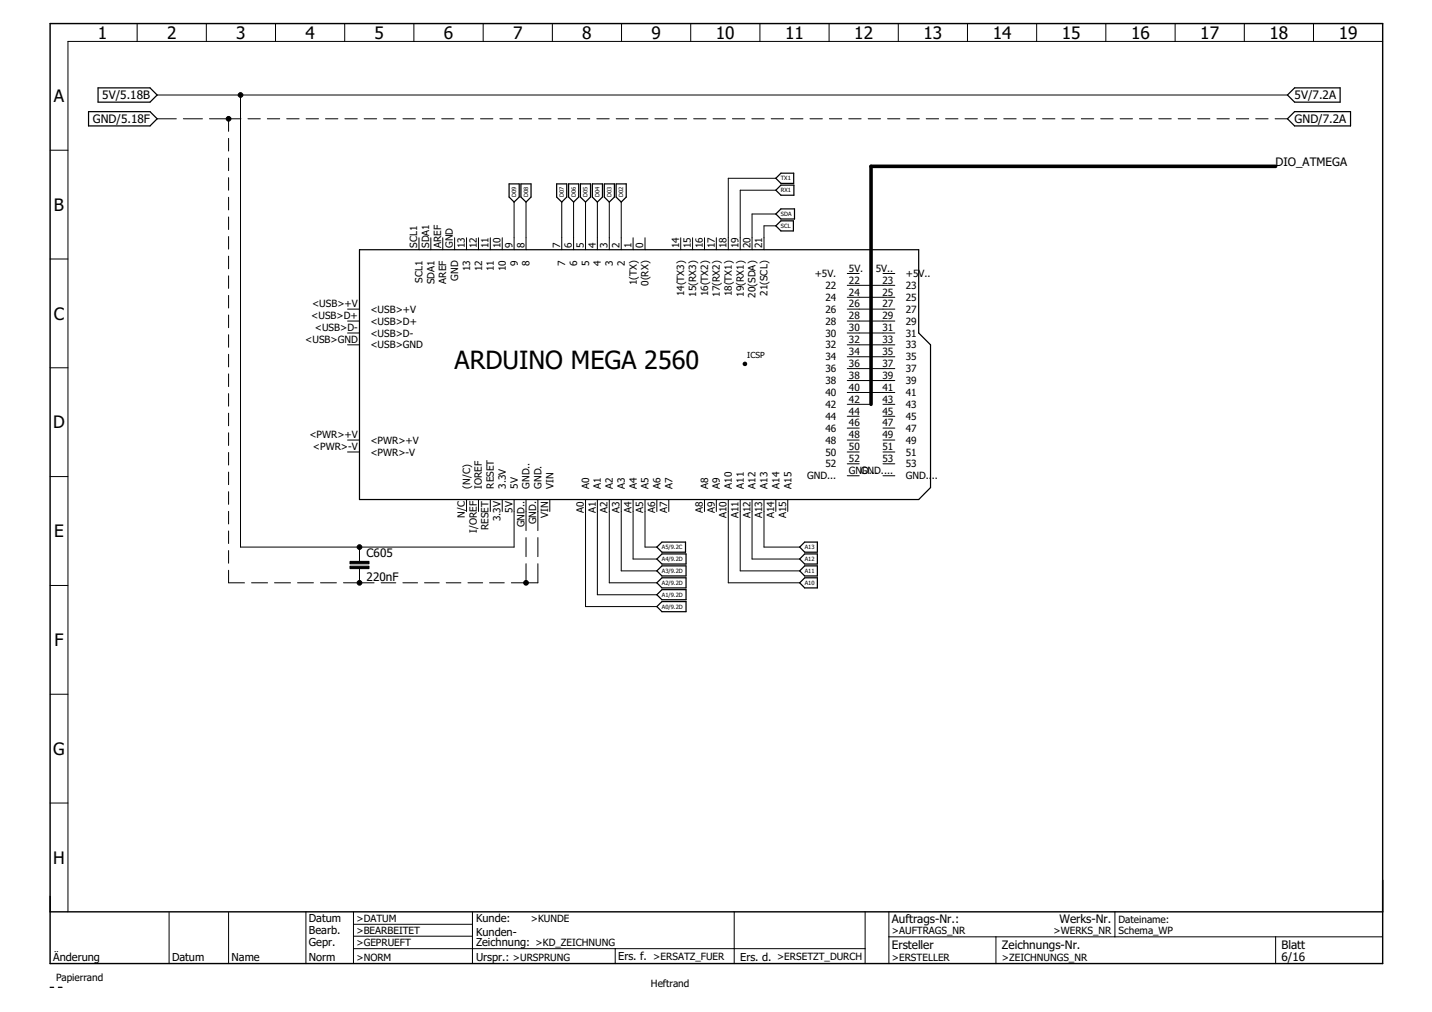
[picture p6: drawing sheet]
<svg xmlns="http://www.w3.org/2000/svg" width="297mm" height="210mm" viewBox="0 0 297 210" stroke-linecap="round" stroke-linejoin="round" font-family="sans-serif">
<g fill="none" stroke="#000" stroke-width=".25">
<path d="M20.3 18.2h10.8l1.5 1.5-1.5 1.5h-10.8zM267.1 19.7l1.4-1.5h9.5v3h-9.5zM18.4 23.2h12.7l1.5 1.4-1.5 1.5h-12.7zM105.6 38.1h2.1v2.8l-1.1 1-1-1zM108.1 38.1h2.1v2.8l-1.1 1-1-1zM115.5 38.1h2.1v2.8l-1.1 1-1-1zM117.9 38.1h2.1v2.8l-1 1-1.1-1zM120.4 38.1h2.1v2.8l-1 1-1.1-1zM122.9 38.1h2.1v2.8l-1.1 1-1-1zM125.3 38.1h2.1v2.8l-1 1-1.1-1zM127.8 38.1h2.1v2.8l-1 1-1.1-1zM160.9 39.5l1.1-1.1h2.7v2.1h-2.7z"/>
<path d="M160.9 37l1.1-1.1h2.6v2.1h-2.6zM267.1 24.6l1.4-1.4h11.6v2.9h-11.6zM74.6 51.8h116v17.3l2.4 2.4v29.6l-2.4 2.5h-116zM160.9 46.8l1.1-1h2.6v2.1h-2.6zM160.9 44.4l1.1-1.1h2.8v2.1h-2.8zM136.2 118.4l1.1-1h5v2.1h-5zM136.2 116l1.1-1.1h5v2.1h-5zM136.2 113.5l1.1-1.1h4.9v2.1h-4.9zM166.9 117.4h2.6v2.1h-2.6l-1-1.1zM166.9 119.8h2.6v2.1h-2.6l-1-1zM166.9 114.9h2.6v2.1h-2.6l-1-1zM166.9 112.4h2.6v2.1h-2.6l-1-1z"/>
<path d="M136.2 120.9l1.1-1.1h5v2.1h-5zM136.2 123.4l1.1-1.1h5v2.1h-5zM136.2 125.8l1.1-1h5v2.1h-5zM10.4 204.8h.7M12.1 204.8h.8"/>
</g>
<g fill="none" stroke="#000" stroke-width=".21">
<path d="M28.4 4.9v3.7M32.6 19.7h234.5M42.8 4.9v3.7M49.9 19.7v93.8h56.7v-9.9M57.1 4.9v3.7M71.5 4.9v3.7M85.9 4.9v3.7M100.2 4.9v3.7M114.6 4.9v3.7M128.9 4.9v3.7M143.3 4.9v3.7M157.6 4.9v3.7"/>
<path d="M172 4.9v3.7M186.3 4.9v3.7M200.7 4.9v3.7M215 4.9v3.7M229.4 4.9v3.7M243.8 4.9v3.7M258.1 4.9v3.7M272.5 4.9v3.7M286.8 8.6h-272.7v180.5M10.4 31.2h3.7M32.6 24.6h4M38 24.6h4"/>
<path d="M43.5 24.6h6.5M47.4 24.6v2.6M47.4 28.7v2.6M47.4 32.8v2.6M47.4 36.9v2.6M51.4 24.6h2.6M55.5 24.6h2.5M59.5 24.6h2.5M63.5 24.6h2.6M67.5 24.6h2.6M71.5 24.6h2.6M75.5 24.6h2.6"/>
<path d="M79.6 24.6h2.5M83.6 24.6h2.5M87.6 24.6h2.6M91.6 24.6h2.6M95.7 24.6h2.5M99.7 24.6h2.5M103.7 24.6h2.6M107.7 24.6h2.6M111.7 24.6h2.6M115.8 24.6h2.5M119.8 24.6h2.5M123.8 24.6h2.6"/>
<path d="M127.8 24.6h2.6M131.8 24.6h2.6M135.8 24.6h2.6M139.9 24.6h2.5M143.9 24.6h2.6M147.9 24.6h2.6M151.9 24.6h2.6M156 24.6h2.5M160 24.6h2.5M160.9 37h-9.8v14.8M160.9 39.5h-7.4v12.3M164 24.6h2.6"/>
<path d="M168 24.6h2.6M172 24.6h2.6M176.1 24.6h2.5M180.1 24.6h2.5M184.1 24.6h2.6M188.1 24.6h2.6M192.1 24.6h2.6M196.2 24.6h2.5M200.2 24.6h2.5M204.2 24.6h2.6M208.2 24.6h2.6M212.2 24.6h2.6"/>
<path d="M216.3 24.6h2.5M220.3 24.6h2.5M224.3 24.6h2.6M228.3 24.6h2.6M232.3 24.6h2.6M236.4 24.6h2.5M240.4 24.6h2.6M244.4 24.6h2.6M248.4 24.6h2.6M252.4 24.6h2.6M256.5 24.6h2.5M260.5 24.6h2.5"/>
<path d="M264.5 24.6h2.6M10.4 53.7h3.7M47.4 40.9v2.6M47.4 45v2.6M47.4 49.1v2.6M47.4 53.1v2.7M47.4 57.2v2.6M86.9 49.3v2.5M89.4 49.3v2.5M91.8 49.3v2.5M94.3 49.3v2.5M96.8 49.3v2.5"/>
<path d="M99.3 49.3v2.5M101.7 49.3v2.5M104.2 49.3v2.5M106.6 41.9v9.9M109.1 41.9v9.9M116.5 41.9v9.9M119 41.9v9.9M121.5 41.9v9.9M123.9 41.9v9.9M126.4 41.9v9.9M128.9 41.9v9.9M131.3 49.3v2.5"/>
<path d="M133.8 49.3v2.5M141.2 49.3v2.5M143.7 49.3v2.5M146.1 49.3v2.5M148.6 49.3v2.5M160.9 44.4h-4.9v7.4M160.9 46.8h-2.4v5M175.7 56.7h2.5M175.7 59.2h9.9M183.2 56.7h2.4M10.4 76.3h3.7M47.4 61.3v2.6"/>
<path d="M47.4 65.3v2.7M47.4 69.4v2.6M47.4 73.5v2.6M47.4 77.6v2.6M72.1 71.5h2.5M72.1 69.1h2.5M72.1 66.6h2.5M72.1 64.1h2.5M175.7 71.5h9.9M175.7 69.1h9.9M175.7 66.6h9.9M175.7 64.1h9.9"/>
<path d="M175.7 61.7h9.9M175.7 74h9.9M175.7 76.5h9.9M175.7 78.9h9.9M10.4 98.8h3.7M47.4 81.6v2.6M47.4 85.7v2.6M47.4 89.8v2.6M47.4 93.9v2.6M47.4 97.9v2.6M72.1 93.7h2.5M72.1 91.3h2.5"/>
<path d="M175.7 93.7h2.5M175.7 91.3h2.5M175.7 81.4h9.9M175.7 83.9h5M175.7 86.3h2.5M175.7 88.8h2.5M175.7 96.2h2.5M175.7 98.7h2.5M183.2 93.7h2.4M183.2 91.3h2.4M183.2 83.9h2.4M183.2 86.3h2.4"/>
<path d="M183.2 88.8h2.4M183.2 96.2h2.4M183.2 98.7h2.4M47.4 102v2.6M47.4 106.1v2.6M47.4 110.1v2.6M47.4 114.2v2.6M47.4 118.3v2.6h3.3M74.6 113.5v2.9M74.6 117.9v3M96.8 103.6v2.5M99.3 103.6v2.5"/>
<path d="M101.7 103.6v2.5M104.2 103.6v2.5M109.1 103.6v6.4M109.1 111.5v4M109.1 116.9v4M111.6 103.6v6.4M111.6 111.5v4M111.6 116.9v4h-5.5M114 103.6v2.5M121.5 103.6v22.2h14.7M123.9 103.6v19.8h12.3M126.4 103.6v17.3h9.8"/>
<path d="M128.9 103.6v14.8h7.3M131.3 103.6v12.4h4.9M133.8 103.6v9.9h2.4M136.2 103.6v2.5M138.7 103.6v2.5M146.1 103.6v2.5M148.6 103.6v2.5M151.1 103.6v17.3h14.8M153.5 103.6v14.8h12.4M156 103.6v12.4h9.9M158.5 103.6v9.9h7.4M160.9 103.6v2.5"/>
<path d="M163.4 103.6v2.5M10.4 121.4h3.7M52.2 120.9h3.3M56.9 120.9h3.4M61.7 120.9h3.3M66.5 120.9h3.3M71.2 120.9h6.4M79.1 120.9h3M83.6 120.9h3M88.1 120.9h3M92.6 120.9h3M97.1 120.9h3"/>
<path d="M101.6 120.9h3M10.4 144h3.7M10.4 166.6h3.7M35.1 189.3v10.6M47.4 189.3v10.6M63.5 189.1v10.8M73.3 189.1v10.8M73.3 196.8h106.2M73.3 191.7h24.7M73.3 194.2h24.7M98 189.1v10.8M127.6 196.8v3.1"/>
<path d="M152.3 189.1v10.8M179.5 189.1v10.8M184.4 194.3h102.3M184.4 189.1v10.8M206.6 194.3v5.6M231.3 189.1v5.2M264.6 194.3v5.6"/>
</g>
<path d="M10.4 4.9h276.4v195h-276.4zM10.4 189.1h276.4" fill="none" stroke="#000" stroke-width=".3"/>
<g fill="#000" stroke="#000" stroke-width=".21">
<path d="M154.2 75.3a.37 .37 0 0 1 .6-.1 .37 .37 0 0 1-.1 .6 .37 .37 0 0 1-.5-.3l.3-.1 .1 .1-.1 .1-.3-.1z" fill-rule="evenodd"/>
<circle cx="49.9" cy="19.7" r=".49"/>
<circle cx="47.4" cy="24.6" r=".49"/>
<circle cx="74.6" cy="113.5" r=".49"/>
<circle cx="74.6" cy="120.9" r=".49"/>
<circle cx="109.1" cy="120.9" r=".49"/>
</g>
<path d="M72.6 117.4h3.9v.5h-3.9zM72.6 116.4h3.9v.5h-3.9z" fill="#000" stroke="#000" stroke-width=".21"/>
<path d="M264.6 34.5h-83.9v49.4" fill="none" stroke="#000" stroke-width=".74"/>
<text font-size="5.2" x="94.3" y="76.5">ARDUINO MEGA 2560</text>
<g font-size="3.6">
<text x="20.3" y="8">1</text>
<text x="34.7" y="8">2</text>
<text x="49" y="8">3</text>
<text x="63.4" y="8">4</text>
<text x="77.7" y="8">5</text>
<text x="92.1" y="8">6</text>
<text x="106.4" y="8">7</text>
<text x="120.8" y="8">8</text>
<text x="135.1" y="8">9</text>
<text x="148.5" y="8">10</text>
<text x="162.9" y="8">11</text>
<text x="177.2" y="8">12</text>
<text x="191.6" y="8">13</text>
<text x="205.9" y="8">14</text>
<text x="220.3" y="8">15</text>
<text x="234.6" y="8">16</text>
<text x="249" y="8">17</text>
<text x="263.3" y="8">18</text>
<text x="277.7" y="8">19</text>
<text x="11.2" y="21.1">A</text>
<text x="11.2" y="43.7">B</text>
<text x="11.2" y="66.3">C</text>
<text x="11" y="88.8">D</text>
<text x="11.2" y="111.4">E</text>
<text x="11.3" y="134">F</text>
<text x="11.1" y="156.5">G</text>
<text x="11" y="179.1">H</text>
</g>
<g font-size="2.4">
<text x="21.2" y="20.6">5V/5.18B</text>
<text x="268.5" y="20.6">5V/7.2A</text>
<text x="19.3" y="25.5">GND/5.18F</text>
<text x="268.5" y="25.5">GND/7.2A</text>
<text x="264.6" y="34.5">DIO_ATMEGA</text>
<text x="76" y="115.6">C605</text>
<text x="76" y="120.5">220nF</text>
<text x="185" y="191.3">Auftrags-Nr.:</text>
<text x="219.8" y="191.3">Werks-Nr.</text>
<text x="185" y="196.8">Ersteller</text>
<text x="207.8" y="196.8">Zeichnungs-Nr.</text>
<text x="265.8" y="196.8">Blatt</text>
<text x="265.8" y="199.2">6/16</text>
</g>
<g font-size="2.3">
<text x="64.1" y="191.2">Datum</text>
<text x="98.7" y="191.2">Kunde:</text>
<text x="64.1" y="196.2">Gepr.</text>
<text x="64.1" y="193.7">Bearb.</text>
<text x="98.7" y="194.1">Kunden-</text>
<text x="98.7" y="196.2">Zeichnung: &gt;KD_ZEICHNUNG</text>
<text x="11" y="199.2">Änderung</text>
<text x="35.7" y="199.2">Datum</text>
<text x="48" y="199.2">Name</text>
<text x="64.1" y="199.2">Norm</text>
<text x="98.7" y="199.2">Urspr.: &gt;URSPRUNG</text>
<text x="128.2" y="199.1">Ers. f. &gt;ERSATZ_FUER</text>
<text x="153.5" y="199.2">Ers. d. &gt;ERSETZT_DURCH</text>
</g>
<g font-size="2.1">
<text x="86.6" y="51.4" transform="rotate(-90 86.6 51.4)">SCL1</text>
<text x="89" y="51.4" transform="rotate(-90 89 51.4)">SDA1</text>
<text x="91.5" y="51.4" transform="rotate(-90 91.5 51.4)">AREF</text>
<text x="94" y="51.4" transform="rotate(-90 94 51.4)">GND</text>
<text x="96.4" y="51.4" transform="rotate(-90 96.4 51.4)">13</text>
<text x="98.9" y="51.4" transform="rotate(-90 98.9 51.4)">12</text>
<text x="101.4" y="51.4" transform="rotate(-90 101.4 51.4)">11</text>
<text x="103.8" y="51.4" transform="rotate(-90 103.8 51.4)">10</text>
<text x="106.3" y="51.4" transform="rotate(-90 106.3 51.4)">9</text>
<text x="108.8" y="51.4" transform="rotate(-90 108.8 51.4)">8</text>
<text x="116.2" y="51.4" transform="rotate(-90 116.2 51.4)">7</text>
<text x="118.6" y="51.4" transform="rotate(-90 118.6 51.4)">6</text>
<text x="121.1" y="51.4" transform="rotate(-90 121.1 51.4)">5</text>
<text x="123.6" y="51.4" transform="rotate(-90 123.6 51.4)">4</text>
<text x="126" y="51.4" transform="rotate(-90 126 51.4)">3</text>
<text x="128.5" y="51.4" transform="rotate(-90 128.5 51.4)">2</text>
<text x="131" y="51.4" transform="rotate(-90 131 51.4)">1</text>
<text x="133.4" y="51.4" transform="rotate(-90 133.4 51.4)">0</text>
<text x="140.9" y="51.4" transform="rotate(-90 140.9 51.4)">14</text>
<text x="143.3" y="51.4" transform="rotate(-90 143.3 51.4)">15</text>
<text x="145.8" y="51.4" transform="rotate(-90 145.8 51.4)">16</text>
<text x="148.3" y="51.4" transform="rotate(-90 148.3 51.4)">17</text>
<text x="150.7" y="51.4" transform="rotate(-90 150.7 51.4)">18</text>
<text x="153.2" y="51.4" transform="rotate(-90 153.2 51.4)">19</text>
<text x="155.7" y="51.4" transform="rotate(-90 155.7 51.4)">20</text>
<text x="158.1" y="51.4" transform="rotate(-90 158.1 51.4)">21</text>
<text x="87.6" y="58.6" transform="rotate(-90 87.6 58.6)">SCL1</text>
<text x="90.1" y="59" transform="rotate(-90 90.1 59)">SDA1</text>
<text x="92.6" y="58.8" transform="rotate(-90 92.6 58.8)">AREF</text>
<text x="95" y="58.2" transform="rotate(-90 95 58.2)">GND</text>
<text x="97.5" y="56.3" transform="rotate(-90 97.5 56.3)">13</text>
<text x="100" y="56.3" transform="rotate(-90 100 56.3)">12</text>
<text x="102.4" y="56.3" transform="rotate(-90 102.4 56.3)">11</text>
<text x="104.9" y="56.3" transform="rotate(-90 104.9 56.3)">10</text>
<text x="107.4" y="55.2" transform="rotate(-90 107.4 55.2)">9</text>
<text x="109.9" y="55.2" transform="rotate(-90 109.9 55.2)">8</text>
<text x="117.3" y="55.2" transform="rotate(-90 117.3 55.2)">7</text>
<text x="119.7" y="55.2" transform="rotate(-90 119.7 55.2)">6</text>
<text x="122.2" y="55.2" transform="rotate(-90 122.2 55.2)">5</text>
<text x="124.7" y="55.2" transform="rotate(-90 124.7 55.2)">4</text>
<text x="127.1" y="55.2" transform="rotate(-90 127.1 55.2)">3</text>
<text x="129.6" y="55.2" transform="rotate(-90 129.6 55.2)">2</text>
<text x="132.1" y="59.2" transform="rotate(-90 132.1 59.2)">1(TX)</text>
<text x="134.5" y="59.3" transform="rotate(-90 134.5 59.3)">0(RX)</text>
<text x="169" y="57.5">+5V.</text>
<text x="171.2" y="59.9">22</text>
<text x="176.1" y="58.8">22</text>
<text x="176.1" y="56.4">5V.</text>
<text x="181.7" y="56.4">5V..</text>
<text x="183" y="58.8">23</text>
<text x="187.9" y="57.5">+5V..</text>
<text x="187.9" y="59.9">23</text>
<text x="64.7" y="63.8">&lt;USB&gt;+V</text>
<text x="76.8" y="64.9">&lt;USB&gt;+V</text>
<text x="141.9" y="61.4" transform="rotate(-90 141.9 61.4)">14(TX3)</text>
<text x="144.4" y="61.5" transform="rotate(-90 144.4 61.5)">15(RX3)</text>
<text x="146.9" y="61.4" transform="rotate(-90 146.9 61.4)">16(TX2)</text>
<text x="149.3" y="61.5" transform="rotate(-90 149.3 61.5)">17(RX2)</text>
<text x="151.8" y="61.4" transform="rotate(-90 151.8 61.4)">18(TX1)</text>
<text x="154.3" y="61.5" transform="rotate(-90 154.3 61.5)">19(RX1)</text>
<text x="156.7" y="61.7" transform="rotate(-90 156.7 61.7)">20(SDA)</text>
<text x="159.2" y="61.4" transform="rotate(-90 159.2 61.4)">21(SCL)</text>
<text x="171.2" y="64.9">26</text>
<text x="171.2" y="62.4">24</text>
<text x="176.1" y="63.8">26</text>
<text x="176.1" y="61.3">24</text>
<text x="183" y="61.3">25</text>
<text x="183" y="63.8">27</text>
<text x="187.9" y="62.4">25</text>
<text x="187.9" y="64.9">27</text>
<text x="63.3" y="71.2">&lt;USB&gt;GND</text>
<text x="64.6" y="66.2">&lt;USB&gt;D+</text>
<text x="65.3" y="68.7">&lt;USB&gt;D-</text>
<text x="76.8" y="69.8">&lt;USB&gt;D-</text>
<text x="76.8" y="67.3">&lt;USB&gt;D+</text>
<text x="171.2" y="69.8">30</text>
<text x="171.2" y="67.3">28</text>
<text x="176.1" y="71.2">32</text>
<text x="176.1" y="68.7">30</text>
<text x="176.1" y="66.2">28</text>
<text x="183" y="66.2">29</text>
<text x="183" y="68.7">31</text>
<text x="183" y="71.2">33</text>
<text x="187.9" y="67.3">29</text>
<text x="187.9" y="69.8">31</text>
<text x="76.8" y="72.3">&lt;USB&gt;GND</text>
<text x="171.2" y="77.2">36</text>
<text x="171.2" y="74.7">34</text>
<text x="171.2" y="72.3">32</text>
<text x="176.1" y="76.1">36</text>
<text x="176.1" y="73.6">34</text>
<text x="183" y="73.6">35</text>
<text x="183" y="76.1">37</text>
<text x="187.9" y="72.3">33</text>
<text x="187.9" y="74.7">35</text>
<text x="187.9" y="77.2">37</text>
<text x="171.2" y="82.1">40</text>
<text x="171.2" y="79.7">38</text>
<text x="176.1" y="83.5">42</text>
<text x="176.1" y="81.1">40</text>
<text x="176.1" y="78.6">38</text>
<text x="183" y="78.6">39</text>
<text x="183" y="81.1">41</text>
<text x="183" y="83.5">43</text>
<text x="187.9" y="79.7">39</text>
<text x="187.9" y="82.1">41</text>
<text x="171.2" y="89.5">46</text>
<text x="171.2" y="87.1">44</text>
<text x="171.2" y="84.6">42</text>
<text x="176.1" y="88.5">46</text>
<text x="176.1" y="86">44</text>
<text x="183" y="86">45</text>
<text x="183" y="88.5">47</text>
<text x="187.9" y="84.6">43</text>
<text x="187.9" y="87.1">45</text>
<text x="187.9" y="89.5">47</text>
<text x="64.2" y="90.9">&lt;PWR&gt;+V</text>
<text x="64.9" y="93.4">&lt;PWR&gt;-V</text>
<text x="76.8" y="94.5">&lt;PWR&gt;-V</text>
<text x="76.8" y="92">&lt;PWR&gt;+V</text>
<text x="171.2" y="94.5">50</text>
<text x="171.2" y="92">48</text>
<text x="176.1" y="95.9">52</text>
<text x="176.1" y="93.4">50</text>
<text x="176.1" y="90.9">48</text>
<text x="183" y="90.9">49</text>
<text x="183" y="93.4">51</text>
<text x="183" y="95.9">53</text>
<text x="187.9" y="92">49</text>
<text x="187.9" y="94.5">51</text>
<text x="97.5" y="101.3" transform="rotate(-90 97.5 101.3)">(N/C)</text>
<text x="100" y="101.3" transform="rotate(-90 100 101.3)">IOREF</text>
<text x="102.4" y="101.3" transform="rotate(-90 102.4 101.3)">RESET</text>
<text x="104.9" y="101.3" transform="rotate(-90 104.9 101.3)">3.3V</text>
<text x="107.4" y="101.3" transform="rotate(-90 107.4 101.3)">5V</text>
<text x="109.9" y="101.3" transform="rotate(-90 109.9 101.3)">GND..</text>
<text x="112.3" y="101.3" transform="rotate(-90 112.3 101.3)">GND.</text>
<text x="114.8" y="101.3" transform="rotate(-90 114.8 101.3)">VIN</text>
<text x="122.2" y="101.3" transform="rotate(-90 122.2 101.3)">A0</text>
<text x="124.7" y="101.3" transform="rotate(-90 124.7 101.3)">A1</text>
<text x="127.1" y="101.3" transform="rotate(-90 127.1 101.3)">A2</text>
<text x="129.6" y="101.3" transform="rotate(-90 129.6 101.3)">A3</text>
<text x="132.1" y="101.3" transform="rotate(-90 132.1 101.3)">A4</text>
<text x="134.5" y="101.3" transform="rotate(-90 134.5 101.3)">A5</text>
<text x="137" y="101.3" transform="rotate(-90 137 101.3)">A6</text>
<text x="139.5" y="101.3" transform="rotate(-90 139.5 101.3)">A7</text>
<text x="146.9" y="101.3" transform="rotate(-90 146.9 101.3)">A8</text>
<text x="149.3" y="101.3" transform="rotate(-90 149.3 101.3)">A9</text>
<text x="151.8" y="101.3" transform="rotate(-90 151.8 101.3)">A10</text>
<text x="154.3" y="101.3" transform="rotate(-90 154.3 101.3)">A11</text>
<text x="156.7" y="101.3" transform="rotate(-90 156.7 101.3)">A12</text>
<text x="159.2" y="101.3" transform="rotate(-90 159.2 101.3)">A13</text>
<text x="161.7" y="101.3" transform="rotate(-90 161.7 101.3)">A14</text>
<text x="164.1" y="101.3" transform="rotate(-90 164.1 101.3)">A15</text>
<text x="167.4" y="99.4">GND...</text>
<text x="171.2" y="96.9">52</text>
<text x="176.1" y="98.3">GNGND....</text>
<text x="178.8" y="98.3">D...</text>
<text x="187.9" y="96.9">53</text>
<text x="187.9" y="99.4">GND..</text>
<text x="193.3" y="99.4">..</text>
<text x="96.4" y="107.4" transform="rotate(-90 96.4 107.4)">N/C</text>
<text x="106.3" y="106.3" transform="rotate(-90 106.3 106.3)">5V</text>
<text x="113.7" y="107.3" transform="rotate(-90 113.7 107.3)">VIN</text>
<text x="121.1" y="106.3" transform="rotate(-90 121.1 106.3)">A0</text>
<text x="123.6" y="106.3" transform="rotate(-90 123.6 106.3)">A1</text>
<text x="126" y="106.3" transform="rotate(-90 126 106.3)">A2</text>
<text x="128.5" y="106.3" transform="rotate(-90 128.5 106.3)">A3</text>
<text x="131" y="106.3" transform="rotate(-90 131 106.3)">A4</text>
<text x="133.4" y="106.3" transform="rotate(-90 133.4 106.3)">A5</text>
<text x="135.9" y="106.3" transform="rotate(-90 135.9 106.3)">A6</text>
<text x="138.4" y="106.3" transform="rotate(-90 138.4 106.3)">A7</text>
<text x="145.8" y="106.3" transform="rotate(-90 145.8 106.3)">A8</text>
<text x="148.3" y="106.3" transform="rotate(-90 148.3 106.3)">A9</text>
<text x="150.7" y="107.4" transform="rotate(-90 150.7 107.4)">A10</text>
<text x="153.2" y="107.4" transform="rotate(-90 153.2 107.4)">A11</text>
<text x="155.7" y="107.4" transform="rotate(-90 155.7 107.4)">A12</text>
<text x="158.1" y="107.4" transform="rotate(-90 158.1 107.4)">A13</text>
<text x="160.6" y="107.4" transform="rotate(-90 160.6 107.4)">A14</text>
<text x="163.1" y="107.4" transform="rotate(-90 163.1 107.4)">A15</text>
<text x="98.9" y="110.5" transform="rotate(-90 98.9 110.5)">I/OREF</text>
<text x="101.4" y="109.9" transform="rotate(-90 101.4 109.9)">RESET</text>
<text x="103.8" y="108.1" transform="rotate(-90 103.8 108.1)">3.3V</text>
<text x="108.8" y="109.4" transform="rotate(-90 108.8 109.4)">GND..</text>
<text x="111.2" y="108.7" transform="rotate(-90 111.2 108.7)">GND.</text>
<text x="73.9" y="191.2">&gt;DATUM</text>
<text x="110.1" y="191.2">&gt;KUNDE</text>
<text x="232" y="191.3">Dateiname:</text>
<text x="73.9" y="193.7">&gt;BEARBEITET</text>
<text x="73.9" y="196.2">&gt;GEPRUEFT</text>
<text x="185" y="193.7">&gt;AUFTRAGS_NR</text>
<text x="218.5" y="193.7">&gt;WERKS_NR</text>
<text x="232" y="193.7">Schema_WP</text>
<text x="11.6" y="203.6">Papierrand</text>
<text x="73.9" y="199.2">&gt;NORM</text>
<text x="185" y="199.2">&gt;ERSTELLER</text>
<text x="207.8" y="199.2">&gt;ZEICHNUNGS_NR</text>
<text x="135" y="204.8">Heftrand</text>
</g>
<text font-size="1.7" x="155" y="74.2">ICSP</text>
<g font-size="1.2">
<text x="107.1" y="40.9" transform="rotate(-90 107.1 40.9)">D09</text>
<text x="109.5" y="40.9" transform="rotate(-90 109.5 40.9)">D08</text>
<text x="116.9" y="40.9" transform="rotate(-90 116.9 40.9)">D07</text>
<text x="119.4" y="40.9" transform="rotate(-90 119.4 40.9)">D06</text>
<text x="121.9" y="40.9" transform="rotate(-90 121.9 40.9)">D05</text>
<text x="124.4" y="40.9" transform="rotate(-90 124.4 40.9)">D04</text>
<text x="126.8" y="40.9" transform="rotate(-90 126.8 40.9)">D03</text>
<text x="129.3" y="40.9" transform="rotate(-90 129.3 40.9)">D02</text>
<text x="162" y="39.9">RX1</text>
<text x="162" y="37.4">TX1</text>
<text x="162" y="47.3">SCL</text>
<text x="162" y="44.8">SDA</text>
<text x="137.3" y="113.9">A5/9.2C</text>
<text x="166.9" y="113.9">A13</text>
<text x="137.3" y="118.8">A3/9.2D</text>
<text x="137.3" y="116.4">A4/9.2D</text>
<text x="166.9" y="118.8">A11</text>
<text x="166.9" y="116.4">A12</text>
<text x="137.3" y="121.3">A2/9.2D</text>
<text x="137.3" y="123.8">A1/9.2D</text>
<text x="166.9" y="121.3">A10</text>
<text x="137.3" y="126.3">A0/9.2D</text>
</g>
</svg>
